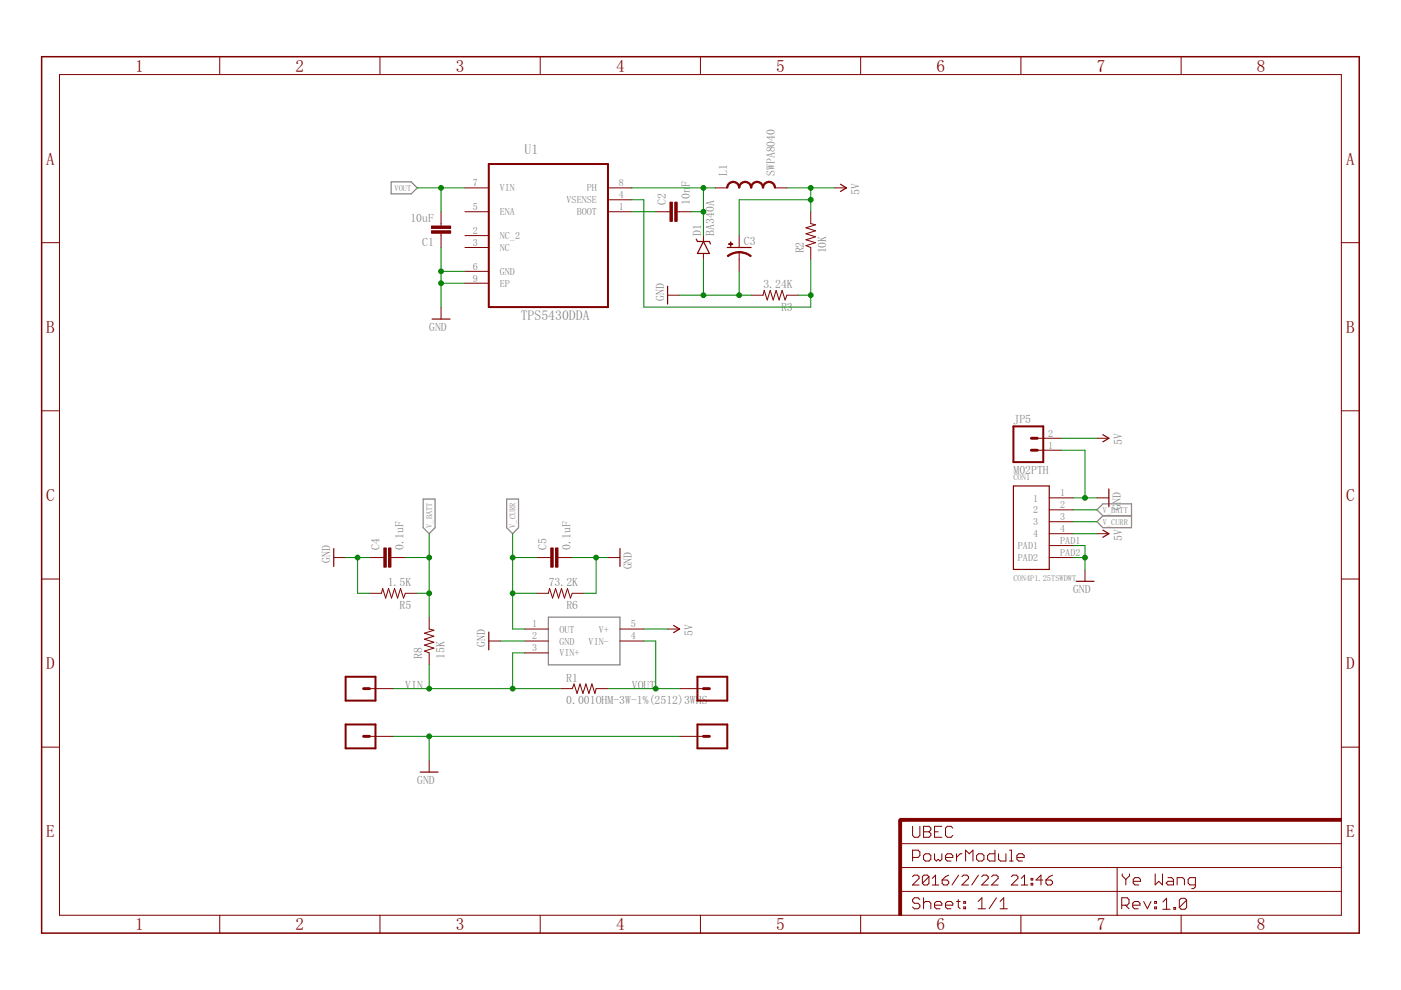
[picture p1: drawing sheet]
<svg xmlns="http://www.w3.org/2000/svg" width="297mm" height="210mm" viewBox="0 0 297 210" stroke-linecap="round" stroke-linejoin="round" font-family="sans-serif">
<path d="M82.9 38.6h4.3l1.3 1.2-1.3 1.3h-4.3zM89.7 105.8h2.5v6.1l-1.2 1.3-1.3-1.3zM107.4 105.8h2.5v6.1l-1.2 1.3-1.3-1.3zM233.8 106.8h6.1v5.1h-6.1l-1.2-1.3 1.2-1.2-1.2-1.3zM233.8 109.4h6.1M116.3 130.9h15.1v10.1h-15.1z" fill="none" stroke="#808080" stroke-width=".25"/>
<g fill="none" stroke="#800000" stroke-width=".21">
<path d="M12.6 15.8h271.8v178.3h-271.8zM46.6 12v3.8M80.6 12v3.8M114.5 12v3.8M148.5 12v3.8M182.5 12v3.8M216.5 12v3.8M250.4 12v3.8M98.6 39.8h5M128.9 39.8h5.1M151.7 39.8h2.5M164.3 39.8h2.5"/>
<path d="M177 39.8h2.5M8.8 51.5h3.8M93.5 44.9v3M93.5 49.4v3.1M98.6 44.9h5M98.6 50h5M98.6 52.5h5M98.6 57.5h5M128.9 44.9h5.1M128.9 42.4h5.1M139 44.9h3M143.6 44.9h3"/>
<path d="M149.1 50v1.2M149.1 53.7v1.3M156.7 50v2.5M156.7 53.5v4M171.9 44.9v2.5l1 .3-2 .6 2 .6-2 .7 2 .6-2 .6 2 .7-2 .6 1 .4v2.5M284.4 51.5h3.8M93.5 65.1v2.5M98.6 60h5M141.5 62.6h2.6M159.3 62.6h2.5l.2-1 .7 2 .6-2 .6 2 .6-2 .7 2 .6-2 .7 2 .3-1h2.6M8.8 87.1h3.8M219.9 95.5h5.1"/>
<path d="M219.9 92.9h5.1M232.6 92.9h2.5M284.4 87.1h3.8M70.8 118.2h2.5M78.3 118.2h3.1M82.9 118.2h3M113.7 118.2h3.1M118.3 118.2h3M128.9 118.2h2.5M222.5 118.2h5M222.5 105.6h5M222.5 108.1h5"/>
<path d="M222.5 110.6h5M222.5 113.2h5M222.5 115.7h5M232.6 105.6h2.5M232.6 113.2h2.5M8.8 122.8h3.8M78.3 125.8h2.6l.2-1 .7 2 .6-2 .6 2 .7-2 .6 2 .6-2 .7 2 .3-1h2.6M91 130.9v2.5l1 .2-2 .7 2 .6-2 .6 2 .7-2 .6 2 .6-2 .6 1 .4v2.6M103.6 135.9h2.6M111.2 135.9h5.1M111.2 133.4h5.1M111.2 138.4h5.1"/>
<path d="M113.7 125.8h2.6l.2-1 .7 2 .6-2 .6 2 .6-2 .7 2 .6-2 .6 2 .4-1h2.5M131.4 135.9h5.1M131.4 133.4h5.1M141.5 133.4h2.6M230 120.7v2.6M284.4 122.8h3.8M8.8 158.4h3.8M78.3 146h5.1M78.3 156.1h5.1M118.8 146h2.5l.4-1 .6 2 .7-2 .6 2 .6-2 .7 2 .6-2 .6 2 .3-1h2.5M144.1 146h5M144.1 156.1h5"/>
<path d="M284.4 158.4h3.8M91 161.2v2.5M190.9 178.9h93.5M193.5 175.2v1.9l.4 .4h.7l.4-.4v-1.9M195.8 175.2h1.2l.4 .4v.4l-.4 .4 .4 .3v.4l-.4 .4h-1.2zM195.8 176.4h1.2M198.1 176.4h.8M199.7 175.2h-1.6v2.3h1.6M202 175.6l-.4-.4h-.7l-.4 .4v1.5l.4 .4h.7l.4-.4M46.6 194.1v3.7M80.6 194.1v3.7M114.5 194.1v3.7"/>
<path d="M148.5 194.1v3.7M182.5 194.1v3.7M190.9 189h93.5M190.9 183.9h93.5M193.5 185.9l.3-.4h.7l.4 .4v.3l-1.4 1.4h1.4M193.5 181.8h1.1l.4-.4v-.8l-.4-.3h-1.1v2.3M195 190.8l-.4-.4h-.7l-.4 .4v.3l.4 .4h.7l.4 .4v.4l-.4 .4h-.7l-.4-.4M195.8 181.4l.4-.4h.8l.4 .4v.8l-.4 .4h-.8l-.4-.4zM195.8 191.5l.4-.4h.8l.4 .4v1.2M195.8 190.4v2.3M197 185.9v1.4l-.4 .3h-.7l-.3-.3M197 185.9l-.4-.4h-.7l-.3 .4v1.4"/>
<path d="M197 185.9l-1.4 1.4M197.7 187.6h1.4M197.7 186.2l.7-.7v2.1M198.1 181v1.2l.4 .4 .4-.4 .4 .4 .4-.4v-1.2M198.1 191.9h1.6v-.4l-.4-.4h-.8l-.4 .4v.8l.4 .4h.8M199.7 186.6h1.1l.3 .3v.4l-.3 .3h-.7l-.4-.3zM200.5 181.8h1.5v-.4l-.4-.4h-.7l-.4 .4v.8l.4 .4h.7M200.5 191.9h1.5v-.4l-.4-.4h-.7l-.4 .4v.8l.4 .4h.7M201.1 185.5l-.7 .4-.7 .7M202.8 181v1.6M202.8 191.1h.8M203.2 190.8v1.5l.4 .4"/>
<path d="M203.2 185.5l-1.4 2.1M203.9 185.9l.4-.4h.7l.3 .4v.3l-1.4 1.4h1.4M204 181h-.4l-.8 .8M204.3 191.1h.4v.4h-.4zM204.3 192.3h.4v.4h-.4zM204.7 182.6v-2.3l.8 .7 .8-.7v2.3M207.1 181.4l.4-.4h.7l.4 .4v.8l-.4 .4h-.7l-.4-.4zM207.4 191.1l.8-.7v2.3M207.4 192.7h1.5M207.4 185.5l-1.4 2.1M208.1 185.9l.4-.4h.7l.3 .4v.3l-1.4 1.4h1.4M210.2 185.9l.4-.4h.7l.3 .4v.3l-1.4 1.4h1.4"/>
<path d="M210.9 180.3v2.3h-1.1l-.4-.4v-.8l.4-.4h1.1M211.3 190.4l-1.6 2.3M211.7 181v1.2l.4 .4h1.2v-1.6M212 192.7h1.6M212 191.1l.8-.7v2.3M214 180.3h.4v2.3M214 182.6h.8M214.4 185.9l.4-.4h.7l.3 .4v.3l-1.4 1.4h1.4M215.6 181.8h1.5v-.4l-.3-.4h-.8l-.4 .4v.8l.4 .4h.8M216.5 194.1v3.7M216.5 187.6h1.4M216.5 186.2l.7-.7v2.1"/>
<path d="M218.6 187.3h.4v.3h-.4zM218.6 186.2h.4v.4h-.4zM221.1 186.6h-1.4l1-1.1v2.1M221.8 186.6h1l.4 .3v.4l-.4 .3h-.7l-.3-.3zM223.2 185.5l-.7 .4-.7 .7M236.9 183.9v10.2M237.8 191.9h1.2l.4-.4v-.7l-.4-.4h-1.2v2.3M237.9 185.3v.4l.8 .8M238.6 191.9l.8 .8M238.7 186.5v1.1M239.5 185.3v.4l-.8 .8M240.2 191.9h1.5v-.4l-.4-.4h-.8l-.3 .4v.8l.3 .4h.8"/>
<path d="M240.3 186.9h1.5v-.4l-.4-.4h-.8l-.3 .4v.7l.3 .4h.8M242.5 191.1l.8 1.6 .7-1.6M244.8 192.3h.4v.4h-.4zM244.8 191.1h.4v.4h-.4zM244.9 185.3v2.3l.8-.7 .8 .7v-2.3M246.5 191.2l.8-.7v2.3M246.5 192.8h1.6M247.6 186.1h.8l.4 .4v1.1h-1.2l-.4-.4 .4-.3h1.2M248.9 192.4h.4v.4h-.4zM249.6 187.6v-1.5h1.1l.4 .4v1.1M250.4 194.1v3.7M251.6 190.8v1.6l-.4 .4h-.8l-.4-.4"/>
<path d="M251.6 190.8l-.4-.3h-.8l-.4 .3v1.6M251.6 190.8l-1.6 1.6M253.4 187.6h-1.1l-.4-.4v-.7l.4-.4h1.1v1.9l-.3 .4h-.4"/>
</g>
<g fill="#800000" stroke="#800000" stroke-width=".21">
<path d="M82.4 116.2h.5v4h-.5z"/>
<path d="M81.4 116.2h.5v4h-.5z"/>
<path d="M117.8 116.2h.5v4h-.5z"/>
<path d="M116.8 116.2h.5v4h-.5z"/>
<path d="M91.5 47.9h4v.5h-4z"/>
<path d="M91.5 48.9h4v.5h-4z"/>
<path d="M143.1 42.9h.5v4h-.5z"/>
<path d="M142 42.9h.6v4h-.6z"/>
<path d="M154.5 51.7h.9v.1h-.9z"/>
<path d="M154.9 51.3h.1v.9h-.1z"/>
<path d="M190.6 173.8h.6v20.3h-.6z"/>
<path d="M190.8 173.5h93.6v.6h-93.6z"/>
</g>
<g fill="none" stroke="#800000" stroke-width=".25">
<path d="M178.2 39.1l1.3 .7-1.3 .8M147.6 50.7l.3 .5h2.5l.2 .5M149.1 51.2l1.3 2.5h-2.5zM154.2 52.5h5.1M91.6 67.6h3.8M141.5 60.7v3.8M233.8 92.2l1.3 .7-1.3 .8M70.8 116.3v3.8M131.4 116.3v3.8M214.9 103h7.6v17.7h-7.6zM233.8 112.4l1.3 .8-1.3 .7M235.1 103.7v3.8"/>
<path d="M103.6 134v3.8M142.8 132.6l1.3 .8-1.3 .7M228.2 123.3h3.7M89.1 163.7h3.8"/>
</g>
<path d="M103.6 34.8h25.3v30.3h-25.3zM214.9 90.4h6.3v7.6h-6.3zM73.3 143.5h6.3v5h-6.3zM73.3 153.6h6.3v5.1h-6.3zM147.9 143.5h6.3v5h-6.3zM147.9 153.6h6.3v5.1h-6.3z" fill="none" stroke="#800000" stroke-width=".42"/>
<path d="M218.7 92.9h1.2M218.7 95.5h1.2M77.1 146h1.2M77.1 156.1h1.2M149.1 146h1.3M149.1 156.1h1.3M192.1 173.8h-1.2v1.3" fill="none" stroke="#800000" stroke-width=".61"/>
<g fill="#800000" stroke="#800000" stroke-width=".21">
<path d="M156.7 53.3l1.4 .3 1.2 .6-.2 .2-.9-.5-1.5-.3z" fill-rule="evenodd"/>
<path d="M154.2 54.2l1.2-.6 1.3-.2v.2l-1 .1-1.4 .7z" fill-rule="evenodd"/>
<path d="M154.5 38.8l.9-.4v.3l-.8 .4-.3 .7h-.2v-.4z" fill-rule="evenodd"/>
<path d="M155.4 38.4a1.37 1.37 0 0 1 1.4 1.4h-.2l-.3-.7-.9-.4z" fill-rule="evenodd"/>
<path d="M157 38.8l1-.4v.3l-.9 .4-.3 .7h-.2l.1-.4z" fill-rule="evenodd"/>
<path d="M158 38.4a1.37 1.37 0 0 1 1.4 1.4h-.3l-.2-.7-.9-.4z" fill-rule="evenodd"/>
<path d="M159.5 38.8l1-.4v.3l-.9 .4-.2 .7h-.3l.1-.4z" fill-rule="evenodd"/>
<path d="M160.5 38.4a1.37 1.37 0 0 1 1.4 1.4h-.3l-.2-.7-.9-.4z" fill-rule="evenodd"/>
<path d="M162.1 38.8l.9-.4v.3l-.8 .4-.3 .7h-.3l.1-.4z" fill-rule="evenodd"/>
<path d="M163 38.4a1.34 1.34 0 0 1 1.4 1.4h-.2l-.5-.9-.7-.2z" fill-rule="evenodd"/>
</g>
<path d="M8.8 12h279.4v185.8h-279.4z" fill="none" stroke="#800000" stroke-width=".32"/>
<g fill="none" stroke="#008000" stroke-width=".21">
<path d="M88.5 39.8h10.1M93.5 39.8v5.1M134 39.8h17.7M149.1 39.8v10.2M166.8 39.8h10.2M171.9 39.8v5.1M93.5 52.5v12.6M93.5 57.5h5.1M134 42.4h2.5v22.7h35.4v-10.1M134 44.9h5M146.6 44.9h2.5M149.1 55v7.6"/>
<path d="M156.7 57.5v5.1M171.9 42.4h-15.2v7.6M93.5 60h5.1M144.1 62.6h15.2M169.4 62.6h2.5M225 95.5h5v10.1M225 92.9h7.6M73.3 118.2h5M75.8 118.2v7.6h2.5M85.9 118.2h5.1M91 113.2v17.7M108.7 118.2h5"/>
<path d="M108.7 113.2v20.2h2.5M121.3 118.2h7.6M126.4 118.2v7.6h-2.6M227.5 118.2h2.5M227.5 115.7h2.5v5M227.5 105.6h5.1M227.5 110.6h5.1M227.5 108.1h5.1M227.5 113.2h5.1M88.5 125.8h2.5M106.2 135.9h5M108.7 125.8h5"/>
<path d="M111.2 138.4h-2.5v7.6M136.5 135.9h2.5v10.1M136.5 133.4h5M83.4 156.1h60.7M83.4 146h35.4M91 141v5M91 156.1v5.1M128.9 146h15.2"/>
</g>
<g fill="#008000" stroke="#008000" stroke-width=".21">
<circle cx="126.4" cy="118.2" r=".51"/>
<circle cx="75.8" cy="118.2" r=".51"/>
<circle cx="230" cy="118.2" r=".51"/>
<circle cx="230" cy="105.6" r=".51"/>
<circle cx="91" cy="156.1" r=".51"/>
<circle cx="93.5" cy="57.5" r=".51"/>
<circle cx="93.5" cy="60" r=".51"/>
<circle cx="149.1" cy="62.6" r=".51"/>
<circle cx="156.7" cy="62.6" r=".51"/>
<circle cx="108.7" cy="146" r=".51"/>
<circle cx="91" cy="146" r=".51"/>
<circle cx="108.7" cy="118.2" r=".51"/>
<circle cx="108.7" cy="125.8" r=".51"/>
<circle cx="139" cy="146" r=".51"/>
<circle cx="93.5" cy="39.8" r=".51"/>
<circle cx="91" cy="125.8" r=".51"/>
<circle cx="91" cy="118.2" r=".51"/>
<circle cx="171.9" cy="39.8" r=".51"/>
<circle cx="171.9" cy="42.4" r=".51"/>
<circle cx="149.1" cy="39.8" r=".51"/>
<circle cx="149.1" cy="44.9" r=".51"/>
<circle cx="171.9" cy="62.6" r=".51"/>
</g>
<g font-size="3.7" fill="#800000">
<text x="28.7" y="15.2">1</text>
<text x="62.7" y="15.2">2</text>
<text x="96.6" y="15.2">3</text>
<text x="130.6" y="15.2">4</text>
<text x="164.6" y="15.2">5</text>
<text x="198.6" y="15.2">6</text>
<text x="232.5" y="15.2">7</text>
<text x="266.5" y="15.2">8</text>
<text x="9.8" y="34.9">A</text>
<text x="285.4" y="34.9">A</text>
<text x="9.8" y="70.6">B</text>
<text x="285.4" y="70.6">B</text>
<text x="9.8" y="106.2">C</text>
<text x="285.4" y="106.2">C</text>
<text x="9.8" y="141.9">D</text>
<text x="285.4" y="141.9">D</text>
<text x="9.8" y="177.5">E</text>
<text x="285.4" y="177.5">E</text>
<text x="28.7" y="197.2">1</text>
<text x="62.7" y="197.2">2</text>
<text x="96.6" y="197.2">3</text>
<text x="130.6" y="197.2">4</text>
<text x="164.6" y="197.2">5</text>
<text x="198.6" y="197.2">6</text>
<text x="232.5" y="197.2">7</text>
<text x="266.5" y="197.2">8</text>
</g>
<g font-size="2.9" fill="#808080">
<text x="111.2" y="32.6">U1</text>
<text x="110.4" y="67.7">TPS5430DDA</text>
</g>
<g font-size="2.5" fill="#808080">
<text x="146.2" y="39.6" transform="rotate(-90 146.2 39.6)">F</text>
<text x="154.2" y="37.3" transform="rotate(-90 154.2 37.3)">L1</text>
<text x="164.3" y="37.3" transform="rotate(-90 164.3 37.3)">SWPA8040</text>
<text x="182.3" y="41.3" transform="rotate(-90 182.3 41.3)">5V</text>
<text x="87" y="47">10uF</text>
<text x="141.2" y="43.4" transform="rotate(-90 141.2 43.4)">C2</text>
<text x="146.2" y="43.4" transform="rotate(-90 146.2 43.4)">10n</text>
<text x="89.5" y="52.1">C1</text>
<text x="148.7" y="49.9" transform="rotate(-90 148.7 49.9)">D1</text>
<text x="151.4" y="49.9" transform="rotate(-90 151.4 49.9)">BA340A</text>
<text x="157.7" y="51.8">C3</text>
<text x="170.4" y="53.7" transform="rotate(-90 170.4 53.7)">R2</text>
<text x="175.2" y="53.7" transform="rotate(-90 175.2 53.7)">10K</text>
<text x="140.8" y="63.8" transform="rotate(-90 140.8 63.8)">GND</text>
<text x="161.9" y="61.1">3.24K</text>
<text x="165.6" y="65.9">R3</text>
<text x="91" y="70.2">GND</text>
<text x="214.9" y="89.6">JP5</text>
<text x="237.9" y="94.4" transform="rotate(-90 237.9 94.4)">5V</text>
<text x="214.9" y="100.5">M02PTH</text>
<text x="237.6" y="108.1" transform="rotate(-90 237.6 108.1)">GND</text>
<text x="70" y="119.4" transform="rotate(-90 70 119.4)">GND</text>
<text x="80.5" y="116.7" transform="rotate(-90 80.5 116.7)">C4</text>
<text x="85.6" y="116.7" transform="rotate(-90 85.6 116.7)">0.1uF</text>
<text x="115.9" y="116.7" transform="rotate(-90 115.9 116.7)">C5</text>
<text x="120.9" y="116.7" transform="rotate(-90 120.9 116.7)">0.1uF</text>
<text x="237.9" y="114.6" transform="rotate(-90 237.9 114.6)">5V</text>
<text x="82.2" y="124.3">1.5K</text>
<text x="116.3" y="124.3">73.2K</text>
<text x="134" y="120.7" transform="rotate(-90 134 120.7)">GND</text>
<text x="227.5" y="125.8">GND</text>
<text x="84.7" y="129.1">R5</text>
<text x="120.1" y="129.1">R6</text>
<text x="102.9" y="137.1" transform="rotate(-90 102.9 137.1)">GND</text>
<text x="146.9" y="134.9" transform="rotate(-90 146.9 134.9)">5V</text>
<text x="89.5" y="139.7" transform="rotate(-90 89.5 139.7)">R8</text>
<text x="94.3" y="139.7" transform="rotate(-90 94.3 139.7)">15K</text>
<text x="85.9" y="146">VIN</text>
<text x="120.1" y="149.3">0.001OHM-3W-1%(2512)3WHS</text>
<text x="120.1" y="144.5">R1</text>
<text x="134" y="146">VOUT</text>
<text x="88.5" y="166.2">GND</text>
</g>
<g font-size="2.1" fill="#808080">
<text x="100.2" y="39.5">7</text>
<text x="106" y="40.6">VIN</text>
<text x="124.4" y="40.6">PH</text>
<text x="131.2" y="39.5">8</text>
<text x="100.2" y="44.5">5</text>
<text x="106" y="45.6">ENA</text>
<text x="120.1" y="43.1">VSENSE</text>
<text x="122.3" y="45.7">BOOT</text>
<text x="131.2" y="42">4</text>
<text x="131.2" y="44.5">1</text>
<text x="100.2" y="49.6">2</text>
<text x="100.2" y="52.1">3</text>
<text x="106" y="50.7">NC_2</text>
<text x="106" y="53.2">NC</text>
<text x="100.2" y="57.2">6</text>
<text x="100.2" y="59.7">9</text>
<text x="106" y="58.3">GND</text>
<text x="106" y="60.8">EP</text>
<text x="222.3" y="95.1">1</text>
<text x="222.3" y="92.6">2</text>
<text x="219.1" y="106.3">1</text>
<text x="224.8" y="105.2">1</text>
<text x="224.8" y="107.7">2</text>
<text x="219.1" y="108.9">2</text>
<text x="219.1" y="111.4">3</text>
<text x="219.1" y="113.9">4</text>
<text x="224.8" y="110.3">3</text>
<text x="224.8" y="112.8">4</text>
<text x="215.8" y="116.4">PAD1</text>
<text x="215.8" y="119">PAD2</text>
<text x="224.8" y="115.3">PAD1</text>
<text x="224.8" y="117.9">PAD2</text>
<text x="112.9" y="135.5">2</text>
<text x="112.9" y="133">1</text>
<text x="118.6" y="136.7">GND</text>
<text x="118.6" y="134.1">OUT</text>
<text x="124.8" y="136.7">VIN-</text>
<text x="127" y="134.1">V+</text>
<text x="133.8" y="133">5</text>
<text x="133.8" y="135.5">4</text>
<text x="112.9" y="138.1">3</text>
<text x="118.6" y="139.2">VIN+</text>
</g>
<g font-size="1.8" fill="#808080">
<text x="83.6" y="40.5">VOUT</text>
<text x="214.9" y="101.8">CON1</text>
<text x="91.6" y="111.9" transform="rotate(-90 91.6 111.9)">V_BATT</text>
<text x="109.3" y="111.9" transform="rotate(-90 109.3 111.9)">V_CURR</text>
<text x="233.8" y="111.3">V_CURR</text>
<text x="233.8" y="108.7">V_BATT</text>
<text x="214.9" y="123.3">CON4P1.25TSWDWT</text>
</g>
</svg>
